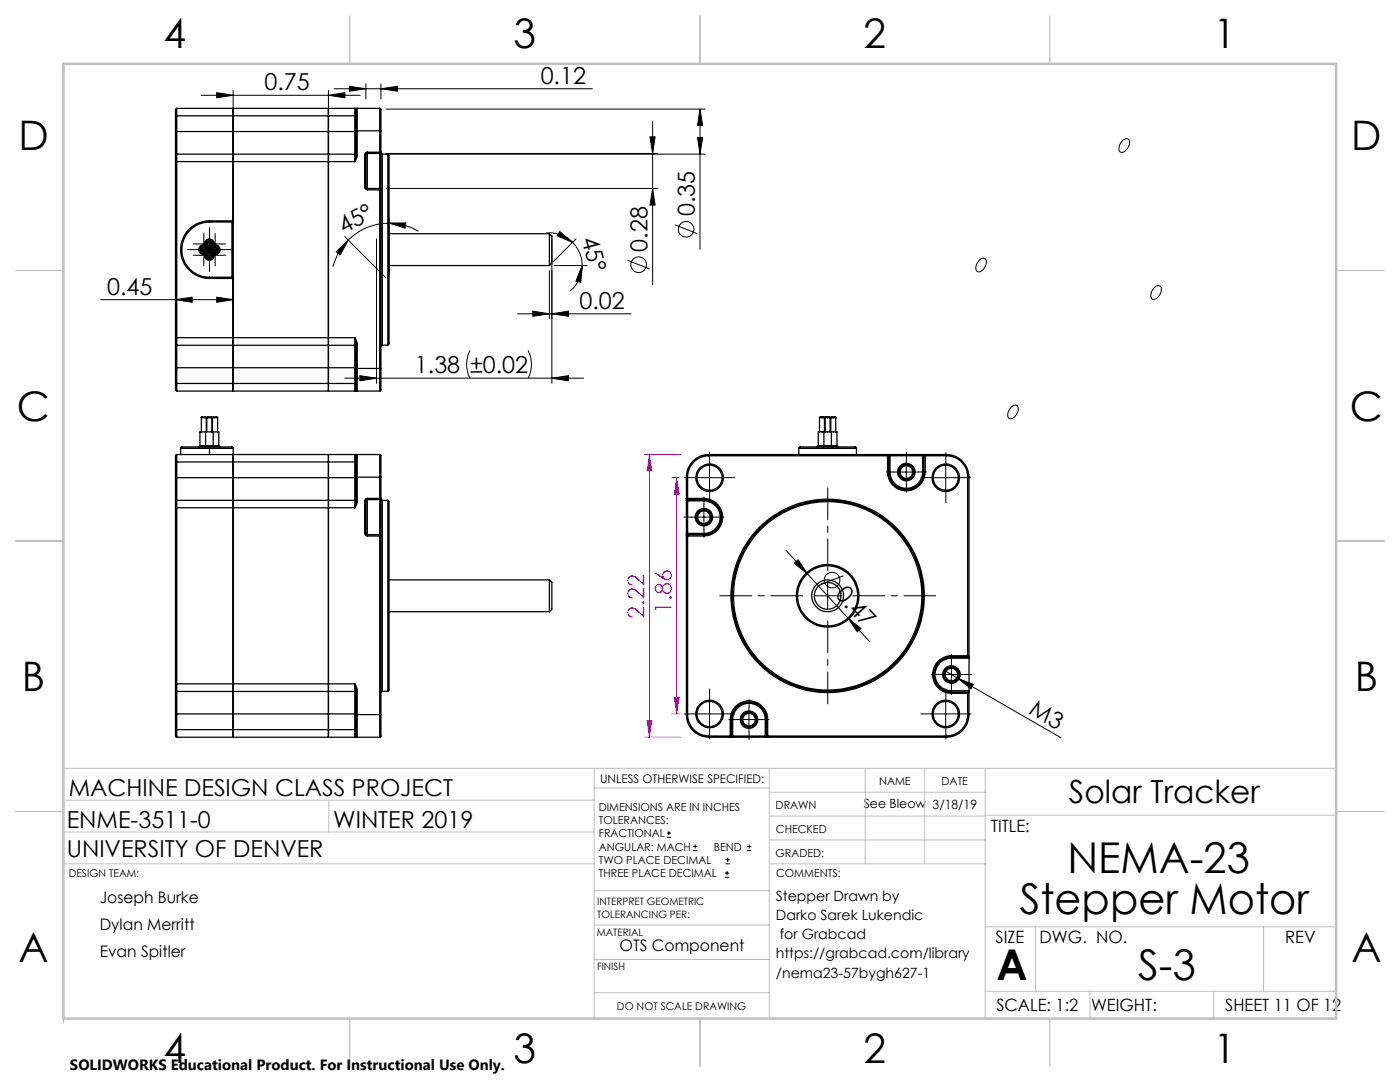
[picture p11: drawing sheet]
<svg xmlns="http://www.w3.org/2000/svg" width="279mm" height="216mm" viewBox="0 0 279 216" stroke-linecap="round" stroke-linejoin="round" font-family="sans-serif">
<g fill="none" stroke="#000" stroke-width=".2">
<path d="M40.2 19h31.7M43.3 18.5l3.2 .5-3.2 .5zM46.5 18v59M65.5 19l3.3-.5v1zM65.5 18v59M66.7 17.7h51.5M69.7 17.2l3.3 .5-3.3 .5zM73 16.7v3.1M76 17.7l3.3-.5v1zM76 16.7v3.1M77 37.6h54.2M77 30.6h54.2"/>
<path d="M77 30.8h63.7M77 21.8h63.7M129.7 27.3h1l-.5 3.3zM130.2 24.3v32.5M130.2 37.6l.5 3.3h-1zM139.2 27.4h1l-.5 3.4zM139.7 21.8v27.9M139.7 21.8l.5 3.2h-1zM223.9 28.2l.1-.1a.74 .74 0 0 1 .9-.4 .74 .74 0 0 1 .5 .8 1.95 1.95 0 0 1-1.7 1.9 1.43 1.43 0 0 1 .2-2.2zM20.1 59.8h26.4M35 59.8l3.3-.5v1zM38.2 49.8h7.2"/>
<path d="M39.3 48.7h5M39.3 50.9h5M40.7 47.3v5M41.8 46.2v7.2M42.9 47.3v5M43.3 59.3l3.2 .5-3.2 .5zM67.1 50.2l2.4-2.3-1.6 3zM68.8 47.2l8.1 8.2M69.5 47.9a11.5 11.5 0 0 0-3 5.3M75.1 47.7v28.8M77.6 44.5h3.4l-.1 1zM77.6 44.5a11.5 11.5 0 0 0-8.1 3.4"/>
<path d="M77.6 44.5a11.7 11.7 0 0 1 5.9 1.6M77.6 43.5v11.6M109 46.5a6.5 6.5 0 0 1 5.3 1.9M109.6 54v9.6M110.1 47.7v28.8M110.6 53h6.6M111.7 46.2l2.6 2.2-3.1-1.3zM114.3 48.4a6.5 6.5 0 0 1 1.9 4.6M115 47.7l-4.7 4.6M116.2 53l-.3 3.3-1-.2zM116.2 53a6.5 6.5 0 0 1-2.4 5.1M125.2 51.9l4.5 1.8"/>
<path d="M134.7 44.9l4.5 1.7M195.5 51.8a.75 .75 0 0 1 1.1-.2 .75 .75 0 0 1 .2 1 1.8 1.8 0 0 1-1.7 1.6 1.42 1.42 0 0 1 .2-2.1zM230.5 57.3l.1-.1a.73 .73 0 0 1 1 0 .73 .73 0 0 1 .1 .9 1.66 1.66 0 0 1-1.8 1.6 1.85 1.85 0 0 1 .6-2.4zM68.8 75.5h47.7M71.8 75l3.3 .5-3.3 .5zM93.8 69.9a6.1 6.1 0 0 0 0 5.6M103.3 62.6h22.6M105.4 69.9a6.4 6.4 0 0 1 0 5.6M106.3 62.1l3.3 .5-3.3 .5zM110.1 62.6l3.4-.5v1zM110.1 75.5l3.4-.5v1zM139.1 95.3h5"/>
<path d="M141.6 92.8v5M178.4 94.2h5M179.4 94.6a1.5 1.5 0 0 1 1.3-1.9 1.5 1.5 0 0 1 1.7 1.6 1.5 1.5 0 0 1-1.9 1.3M180.9 91.7v5M186.2 95.3h5M188.7 92.8v5M201.8 81.2l.1-.1a.78 .78 0 0 1 1.1-.1 .78 .78 0 0 1 .1 1.1 1.71 1.71 0 0 1-1.6 1.4 1.59 1.59 0 0 1 .3-2.3zM138 103.2h5M139 103.6a1.49 1.49 0 0 1 1.3-1.9 1.49 1.49 0 0 1 1.6 1.6 1.49 1.49 0 0 1-1.8 1.3M140.5 100.7v5M156.8 109.8l4.3 4.7M158.5 112.4l.8-.7 1.8 2.8z"/>
<path d="M161.1 114.5l8.1 8.8M162.7 118.9h5M165.2 116.4v5M168.3 114.9l-4.5 1.7M141.6 140v5M169.2 123.3l2.6 2.1-.7 .7zM169.2 123.3l4.3 4.7M187.4 134.6h5M188.4 135a1.5 1.5 0 0 1 1.3-1.9 1.5 1.5 0 0 1 1.7 1.6 1.5 1.5 0 0 1-1.9 1.3M188.6 133.8l2.6 1.6M188.7 140v5M189.9 132.1v5"/>
<path d="M191.2 135.4l3.1 1.2-.5 .8zM191.2 135.4l20.5 11.8M139.1 142.5h5M147 143.6h5M148 144a1.5 1.5 0 0 1 1.4-1.9 1.5 1.5 0 0 1 1.6 1.7 1.5 1.5 0 0 1-1.9 1.3M149.5 141.1v5M186.2 142.5h5M133.1 167.1h.8M133.1 166.2h.8M133.5 165.8v.9M138.3 169.7h.8M138.3 168.9h.8"/>
<path d="M138.7 168.5v.8M144.7 175h.8M144.7 174.2h.8M144.8 172.4h.9M144.8 171.6h.9M145.1 173.8v.8M145.2 171.1v.9M149.1 169.7h.8M149.1 168.9h.8M149.5 168.5v.8"/>
<circle cx="127.4" cy="52.8" r="1.55"/>
<circle cx="136.9" cy="45.8" r="1.55"/>
<circle cx="166.1" cy="115.8" r="1.55"/>
</g>
<path d="M128.6 90.7h7.4M129.6 90.7l.5 3.3h-1zM129.6 90.7v56.4M134.1 95.3h1.5M135 95.3l.6 3.3h-1.1zM135 95.3v47.2M134.5 139.2h1.1l-.6 3.3zM128.6 147.1h7.4M129.1 143.8h1l-.5 3.3zM134.1 142.5h1.5" fill="none" stroke="#f0f" stroke-width=".2"/>
<g fill="none" stroke="#000" stroke-width=".2" stroke-dasharray="15.2 1.3 1.3 1.3">
<path d="M38.2 49.8h-.8M39.3 48.7h-.7M39.3 50.9h-.7M40.4 49.8h-.7M40.7 47.3v-.7M40.7 52.3v.8M41.8 46.2v-.8M41.8 51.2v.7M41.8 48.4v-.7M41.8 53.4v.8M42.9 47.3v-.7M42.9 52.3v.8"/>
<path d="M43.2 49.8h.7M44.3 48.7h.8M44.3 50.9h.8M45.4 49.8h.8M139.1 95.3h-2.5M141.6 92.8v-2.5M141.6 97.8v2.5M144.1 95.3h2.5M178.4 94.2h-1.5M180.9 91.7v-1.5M180.9 96.7v1.5M183.4 94.2h1.5"/>
<path d="M186.3 95.3h-2.5M188.8 92.8v-2.5M188.8 97.8v2.5M191.3 95.3h2.5M138 103.2h-1.5M140.5 100.7v-1.5M140.5 105.7v1.5M143 103.2h1.5M141.6 139.9v-2.5M187.4 134.6h-1.5M188.8 139.9v-2.5M189.9 132.1v-1.5"/>
<path d="M189.9 137.1v1.5M192.4 134.6h1.5M139.1 142.4h-2.5M141.6 144.9v2.5M144.1 142.4h2.5M147 143.6h-1.5M149.5 141.1v-1.5M149.5 146.1v1.5M152 143.6h1.5M186.3 142.4h-2.5M188.8 144.9v2.5M191.3 142.4h2.5"/>
</g>
<g fill="none" stroke="#c0c0c0" stroke-width=".2">
<path d="M12.7 159.7h105.9M65.6 159.7v6.3M118.6 153.3v49.9M118.6 157.2h34.9M153.5 153.3v49.9M153.5 158.1h43.1M172.7 153.3v19.1M184.5 153.3v19.1M196.6 153.3v49.9M266.7 153.3h-254v50.8M12.7 172.4h105.9M12.7 166h105.9"/>
<path d="M118.6 177.7h35M153.5 167.6h43.1M153.5 162.8h43.1M153.5 172.4h43.1M196.6 162.7h70.1M118.6 198.1h34.9M118.6 191.5h34.9M118.6 184.6h35M196.6 197.8h70.1M196.6 184.9h70.1M206.7 184.9v12.9M217.5 197.8v5.4"/>
<path d="M242.2 197.8v5.4M252.2 184.9v12.9"/>
</g>
<path d="M69.8 3.2v9.5M139.7 3.2v9.5M209.5 3.2v9.5M3.1 54h9.6M266.7 54h9.5M3.1 107.9h9.6M266.7 107.9h9.5M3.1 161.9h9.6M266.7 161.9h9.5M69.8 203.2v9.6M139.7 203.2v9.6M209.5 203.2v9.6" fill="none" stroke="#c0c0c0" stroke-width=".25"/>
<path d="M12.7 12.7h254v190.5h-254z" fill="none" stroke="#c0c0c0" stroke-width=".5"/>
<path d="M160.2 118.9h-16.6M165.2 113.9v-16.6M170.2 118.9h16.5M165.2 123.9v16.5" fill="none" stroke="#000" stroke-width=".2" stroke-dasharray="15.2 1.3 1.3 1.3" stroke-dashoffset="8.9"/>
<g fill="#000">
<path d="M191.2 135.4l3.1 1.2-.5 .8z"/>
<path d="M76 17.7l3.3-.5v1zM69.7 17.2l3.3 .5-3.3 .5zM65.5 19l3.3-.5v1zM43.3 18.5l3.2 .5-3.2 .5zM43.3 59.3l3.2 .5-3.2 .5zM35 59.8l3.3-.5v1z"/>
<path d="M130.2 37.6l.5 3.3h-1zM129.7 27.3h1l-.5 3.3zM139.2 27.4h1l-.5 3.4zM139.7 21.8l.5 3.2h-1z"/>
<path d="M77.6 44.5h3.4l-.1 1zM67.1 50.2l2.4-2.3-1.6 3z"/>
<path d="M116.2 53l-.3 3.3-1-.2zM111.7 46.2l2.6 2.2-3.1-1.3z"/>
<path d="M71.8 75l3.3 .5-3.3 .5zM110.1 75.5l3.4-.5v1z"/>
<path d="M106.3 62.1l3.3 .5-3.3 .5zM110.1 62.6l3.4-.5v1z"/>
<path d="M158.5 112.4l2.6 2.1-1.8-2.8zM169.2 123.3l1.9 2.8 .7-.7z"/>
</g>
<path d="M129.6 90.7l.5 3.3h-1zM129.1 143.8h1l-.5 3.3zM135 95.3l.6 3.3h-1.1zM134.5 139.2h1.1l-.6 3.3z" fill="#f0f"/>
<g fill="none" stroke="#000" stroke-width=".25">
<path d="M35 32.2h.3M35 31v1.2M35 26.2h.3M35 26.2v4.8M35 23.1h.3M35 23.1v3.1M35 32.2v35.2M35.3 30.8l-.3 .2M35.3 30.8v1.4M35.3 26.2v4.6M35.3 21.6v1.5M35.3 21.6l-.3 .2v1.3"/>
<path d="M35.3 23.1v3.1M35.3 32.2v35.2M35.3 30.8h35.5M35.3 21.6h35.5M35.3 32.2h35.5M35.3 26.2h35.5M35.3 23.1h35.5M46.5 21.6v56.4M65.5 21.6v56.4M70.8 30.8v1.4M70.8 26.2v4.6M70.8 26.2h.2"/>
<path d="M70.8 21.6v1.5M70.8 21.6l.2 .3M70.8 23.1h.2M70.8 21.6h.5M70.8 23.1v3.1M71 31l-.2 1.2M71 30.5l-.2 .3M71 31h.3M71 21.9v4.2M71 26.1h.3M71 26.1v4.9M71.3 31l-.5 1.2"/>
<path d="M71.3 21.6l-.3 .3M71.3 21.6v4.5M71.3 26.1v4.9M71.3 21.6h4.5M71.3 26.1h4.5M72.8 30.9h.2M72.8 37.4h.2M72.8 37.4l.2 .3 .3 .2M72.8 30.9v6.5M73 37.4l.3 .2M73 30.9v6.5M73.3 30.4h-.3l-.2 .5"/>
<path d="M73.3 30.4v.2M73.3 30.6l-.3 .3M73.3 37.6v.3M73.3 30.6v7M73.3 37.9h2.5M73.3 30.4h2.5M73.3 37.6h2.5M73.3 30.6h2.5M75.8 21.6v4.5M75.8 21.6l.2 .2v4.3M75.8 26.1h.2M75.8 30.4h.2"/>
<path d="M75.8 37.9h.2M75.8 37.6l.2 .3M75.8 37.6v.3M75.8 30.4v.2M75.8 30.6v7M75.8 26.1v4.3M75.8 37.9v35.6M76 30.5l.3 .3M76 30.4l-.2 .2M76 30.4v7.5M76 26.1v4.3M76 37.9v35.6"/>
<path d="M76.3 30.8v38.1M76.3 30.8h1.1M77.4 30.8l.2 .2v37.6l-.2 .3M77.4 30.8v38.1M40.8 48.8a1 1 0 0 0-1.1 1 1 1 0 0 0 1.1 1M40.8 48.8l.9 .9M40.8 48.8a1 1 0 0 1 1-1.1 1 1 0 0 1 1 1.1M40.8 50.8a1 1 0 0 0 1 1.1 1 1 0 0 0 1-1.1M41.7 49.7v.3M41.7 50l-.9 .8M41.7 49.7h.2M41.7 50h.2"/>
<path d="M41.8 44.1a5.8 5.8 0 0 0-5.8 5.7 5.8 5.8 0 0 0 5.8 5.8M41.8 44.1v.2M41.8 44.3a5.5 5.5 0 0 0-5.5 5.5 5.5 5.5 0 0 0 5.5 5.5M41.8 55.3v.3M41.8 44.1h4.7l-.2 .2M41.8 44.3h4.5M41.8 55.3h4.5M41.9 49.7v.3M41.9 50l.9 .8M42.8 48.8l-.9 .9M42.8 48.8a1 1 0 0 1 1.1 1 1 1 0 0 1-1.1 1M46.3 55.3l.2 .3h-4.7"/>
<path d="M46.3 44.3v11M77.6 53h32M77.6 46.6h32M109.6 46.6l.5 .5v5.4l-.5 .5M109.6 46.6v6.4M35 67.4h.3M35 67.4v1.3M35 68.7l.3 .2M35 73.4h.3M35 68.7v4.7M35 76.5h.3M35 76.5v1.3l.3 .2"/>
<path d="M35 73.4v3.1M35.3 67.4v1.5M35.3 68.9v4.5M35.3 76.5v1.5M35.3 73.4v3.1M35.3 67.4h35.5M35.3 78h35.5M35.3 68.9h35.5M35.3 73.4h35.5M35.3 76.5h35.5M70.8 67.4l.2 1.2M70.8 67.4l.5 1.2"/>
<path d="M70.8 68.9l.2 .2M70.8 67.4v1.5M70.8 68.9v4.5M70.8 73.4h.2M70.8 76.5v1.5M70.8 76.5h.2M70.8 78h.5M70.8 73.4v3.1M71 68.6h.3M71 77.8l.3 .2M71 73.5v4.3M71 73.5h.3"/>
<path d="M71 77.8l-.2 .2M71 68.6v4.9M71.3 73.5v4.5M71.3 68.6v4.9M71.3 73.5h4.5M71.3 78h4.5M75.8 73.5h.2M75.8 73.5v4.5M76 73.5v4.4l-.2 .1M76.3 68.9l-.3 .2M76.3 68.9h1.1M35 95.3h.3"/>
<path d="M35 95.3v4.8M35 92.2h.3M35 92.2v3.1M35.3 99.8l-.3 .3M35.3 99.8v1.5M35.3 95.3v4.5M35.3 90.7l-.3 .2v1.3M35.3 90.7v1.5M35.3 99.8h35.5M35.3 90.7h35.5M35.3 95.3h35.5M35.3 92.2h35.5"/>
<path d="M35.3 92.2v3.1M36.1 89.5h5.7M36.1 89.5v1.2M39.9 88.9l-.2 .3M39.9 88.9h1.1M40.2 83.4l.1-.2a.74 .74 0 0 1 .9 .2M40.2 83.4h1M40.2 83.4v2.8M41 88.9l-.2 .3M41 86.2h1.5M41 86.2h-1.1v2.7M41 88.9h1.5"/>
<path d="M41 86.2v2.7M41.2 83.4v2.8M41.3 83.4v-.2a.78 .78 0 0 1 1 .2M41.3 83.4h1M41.3 83.4v2.8M41.8 89.2h-5.5l-.2 .3M41.8 89.2v.3M41.8 89.2h4.5l.2 .3M41.8 89.5v1.2M41.8 89.5h4.7M42.3 83.4v2.8M42.4 83.4l.1-.2h.8l.1 .2"/>
<path d="M42.4 83.4h1M42.4 83.4v2.8M42.5 88.9l.3 .3M42.5 86.2h1.2v2.7M42.5 88.9h1.2M42.5 86.2v2.7M43.4 83.4v2.8M43.7 88.9l.2 .3M46.5 89.5v57.6M65.5 90.7v56.4M70.8 99.8v1.5M70.8 95.3v4.5"/>
<path d="M70.8 95.3h.2M70.8 92.2h.2M70.8 90.7v1.5M70.8 90.7l.2 .2M70.8 90.7h.5M70.8 92.2v3.1M71 99.6l-.2 .2M71 95.2h.3M71 90.9v4.3M71 95.2v4.9M71.3 90.7v4.5M71.3 90.7l-.3 .2"/>
<path d="M71.3 90.7h4.5M71.3 95.2h4.5M71.3 95.2v4.9M72.8 99.9h.2M72.8 99.9v6.5M73 99.9v6.5M73.3 99.4l-.3 .1-.2 .4M73.3 99.4v.3M73.3 99.7l-.3 .2M73.3 99.7v7M73.3 99.4h2.5M73.3 99.7h2.5"/>
<path d="M75.8 90.7l.2 .1v4.4M75.8 95.2h.2M75.8 90.7v4.5M75.8 99.4v.3M75.8 99.4h.2M75.8 99.7v7M75.8 95.2v4.2M76 99.6l.3 .2M76 99.4l-.2 .3M76 99.4v7.6M76 95.2v4.2M76.3 99.8v38.1"/>
<path d="M76.3 99.8h1.1M77.4 99.8v38.1M77.4 99.8l.2 .3v37.6l-.2 .2M137 99.4h.2M137 95.2h.2M137 99.4l.2 .3M137 99.9h.2M137 99.4v.5M137 95.2v4.2M137 99.9v6.5M137.2 99.4v.3M137.2 99.7v.2"/>
<path d="M137.2 99.4h3.3M137.2 99.7h3.3M137.2 95.2v4.2M137.2 99.9v6.5M137.2 99.9h3.3M140.5 99.4a3.8 3.8 0 0 1 3.7 3.8 3.8 3.8 0 0 1-3.7 3.8M140.5 99.4v.3M140.5 99.7a3.5 3.5 0 0 1 3.5 3.5 3.5 3.5 0 0 1-3.5 3.5M140.5 99.9a3.2 3.2 0 0 1 3.2 3.3 3.2 3.2 0 0 1-3.2 3.2M140.5 99.7v.2M141.5 90.9a4.2 4.2 0 0 0-4.3 4.3M141.5 90.7a4.5 4.5 0 0 0-4.5 4.5"/>
<path d="M141.5 90.7v.2M141.5 90.7h35.6M141.5 90.9h35.6M159.4 89.5l.3-.3h11l.2 .3M159.4 89.5h11.5M159.4 89.5v1.2M163.3 88.9l-.2 .3M163.3 88.9h1.1M163.5 83.4a.74 .74 0 0 1 1-.2v.2M163.5 83.4h1M163.5 83.4v2.8M164.4 88.9l-.2 .3"/>
<path d="M164.4 86.2h1.5M164.4 86.2h-1.1v2.7M164.4 88.9h1.5M164.4 86.2v2.7M164.5 83.4v2.8M164.7 83.4l.1-.2h.8l.1 .2M164.7 83.4h1M164.7 83.4v2.8M165.7 83.4v2.8M165.8 83.4l.1-.2h.8l.1 .2M165.8 83.4h1M165.8 83.4v2.8"/>
<path d="M165.9 88.9l.3 .3M165.9 86.2h1.1v2.7M165.9 88.9h1.1M165.9 86.2v2.7M166.8 83.4v2.8M167 88.9l.3 .3M170.9 89.5v1.2M177.1 94.2a3.8 3.8 0 0 0 3.8 3.7 3.8 3.8 0 0 0 3.7-3.7M177.1 94.2h.3M177.1 90.9h.3M177.1 90.7v.2M177.1 90.7l.3 .2"/>
<path d="M177.1 90.7h.5M177.1 90.9v3.3M177.4 94.2a3.5 3.5 0 0 0 3.5 3.5 3.5 3.5 0 0 0 3.5-3.5M177.4 94.2h.2M177.4 90.9h.2M177.4 90.9v3.3M177.6 90.7v.2M177.6 94.2a3.2 3.2 0 0 0 3.3 3.2 3.2 3.2 0 0 0 3.2-3.2M177.6 90.7h6.5M177.6 90.9h6.5M177.6 90.9v3.3M184.1 90.9h.3"/>
<path d="M184.1 94.2h.3M184.1 90.7v.2M184.1 90.7h.5M184.1 90.9v3.3M184.4 90.9h.2M184.4 94.2h.2M184.4 90.9v3.3M184.6 90.7v.2M184.6 90.7l-.2 .2M184.6 90.7h4.3M184.6 90.9h4.3M184.6 90.9v3.3"/>
<path d="M188.9 90.9a4.2 4.2 0 0 1 4.2 4.3M188.9 90.7v.2M188.9 90.7a4.5 4.5 0 0 1 4.5 4.5M193.1 95.2h.3M193.1 95.2v35.6M193.4 95.2v35.9M35 101.3h.3M35 100.1v1.2M35 101.3v35.2M35.3 101.3h35.5M35.3 101.3v35.2M71 100.1l-.2 1.2"/>
<path d="M71 100.1h.3M71.3 100.1l-.5 1.2M72.8 106.4h.2M72.8 106.4l.2 .4 .3 .2M73 106.4l.3 .3M73.3 106.7v.3M73.3 107h2.5M73.3 106.7h2.5M75.8 106.7v.3M75.8 107h.2M75.8 106.7l.2 .3M75.8 107v35.6"/>
<path d="M76 107v35.6M77.6 115.7h32M109.6 115.7l.5 .5v5.4l-.5 .5M109.6 115.7v6.4M137 107h.2M137 106.4h.2M137 106.4v.6M137 107v35.6M137.2 106.7l-.2 .3M137.2 106.7v.3M137.2 106.4v.3M137.2 107h3.3"/>
<path d="M137.2 106.7h3.3M137.2 107v35.6M137.2 106.4h3.3M140.5 106.7v.3M140.5 106.4v.3M35 136.5v1.2M35 136.5h.3M35 137.7l.3 .3M35 137.7v4.8M35.3 136.5v1.5M35.3 138v4.5M35.3 138h35.5"/>
<path d="M35.3 136.5h35.5M70.8 138l.2 .2M70.8 136.5v1.5M70.8 136.5l.2 1.2M70.8 136.5l.5 1.2M70.8 138v4.5M71 137.7h.3M71 137.7v4.9M71.3 137.7v4.9M76.3 137.9l-.3 .3M76.3 137.9h1.1M77.6 122.1h32"/>
<path d="M189.9 130.8a3.8 3.8 0 0 0-3.8 3.8 3.8 3.8 0 0 0 3.8 3.8M189.9 131.1a3.5 3.5 0 0 0-3.5 3.5 3.5 3.5 0 0 0 3.5 3.5M189.9 138.1v.3M189.9 130.8v.3M189.9 131.1v.2M189.9 131.3a3.2 3.2 0 0 0-3.3 3.3 3.2 3.2 0 0 0 3.3 3.2M189.9 137.8v.3M189.9 130.8h3.2M189.9 138.4h3.2M189.9 138.1h3.5M189.9 131.1h3.5M189.9 137.8h3.5"/>
<path d="M189.9 131.3h3.5M193.1 130.8l.3 .3M193.1 138.4v4.2M193.4 138.1l-.3 .3M193.4 137.8v.3M193.4 131.1v.2M193.4 131.3v6.5M193.4 138.1v4.5M35 142.5h.3M35 145.6v1.3l.3 .2M35 145.6h.3M35 142.5v3.1"/>
<path d="M35.3 145.6v1.5M35.3 147.1h35.5M35.3 142.5h35.5M35.3 145.6h35.5M35.3 142.5v3.1M70.8 142.5h.2M70.8 145.6v1.5M70.8 145.6h.2M70.8 147.1h.5M70.8 142.5v3.1M71 142.6h.3M71 146.9l.3 .2"/>
<path d="M71 142.6v4.3M71 146.9l-.2 .2M71.3 142.6v4.5M71.3 142.6h4.5M71.3 147.1h4.5M75.8 142.6h.2M75.8 142.6v4.5M76 142.6v4.3l-.2 .2M137 142.6h.2M137 142.6a4.5 4.5 0 0 0 4.5 4.5M137.2 142.6a4.2 4.2 0 0 0 4.3 4.3M141.5 146.9v.2"/>
<path d="M141.5 147.1h4.2M141.5 146.9h4.2M145.7 143.6a3.7 3.7 0 0 1 3.8-3.8 3.7 3.7 0 0 1 3.7 3.8M145.7 143.6h.3M145.7 146.9h.3M145.7 146.9v.2M145.7 147.1h.5M145.7 143.6v3.3M146 143.6a3.5 3.5 0 0 1 3.5-3.5 3.5 3.5 0 0 1 3.5 3.5M146 146.9l-.3 .2M146 146.9h.2M146 143.6h.2"/>
<path d="M146 143.6v3.3M146.2 143.6a3.2 3.2 0 0 1 3.3-3.3 3.2 3.2 0 0 1 3.2 3.3M146.2 146.9v.2M146.2 147.1h6.5M146.2 146.9h6.5M146.2 143.6v3.3M152.7 146.9h.3M152.7 143.6h.3M152.7 146.9v.2M152.7 147.1h.5M152.7 143.6v3.3M153 143.6h.2"/>
<path d="M153 146.9h.2M153 146.9l.2 .2M153 143.6v3.3M153.2 146.9v.2M153.2 147.1h35.7M153.2 146.9h35.7M153.2 143.6v3.3M188.9 146.9v.2M193.1 142.6a4.2 4.2 0 0 1-4.2 4.3M193.1 142.6h.3M193.4 142.6a4.6 4.6 0 0 1-4.5 4.5"/>
<circle cx="40.7" cy="49.8" r=".75"/>
<circle cx="40.7" cy="49.8" r=".5"/>
<circle cx="40.7" cy="49.8" r=".35"/>
<circle cx="41.8" cy="51" r=".75"/>
<circle cx="41.8" cy="48.7" r=".75"/>
<circle cx="41.8" cy="48.7" r=".5"/>
<circle cx="41.8" cy="50.9" r=".5"/>
<circle cx="41.8" cy="50.9" r=".35"/>
<circle cx="41.8" cy="48.7" r=".35"/>
<circle cx="42.9" cy="49.8" r=".35"/>
<circle cx="42.9" cy="49.8" r=".51"/>
<circle cx="42.9" cy="49.8" r=".75"/>
<circle cx="141.6" cy="95.3" r="2.5"/>
<circle cx="141.6" cy="95.3" r="2.74"/>
<circle cx="180.9" cy="94.2" r="1.24"/>
<circle cx="180.9" cy="94.2" r="1.51"/>
<circle cx="180.9" cy="94.2" r="1.75"/>
<circle cx="188.7" cy="95.3" r="2.5"/>
<circle cx="188.7" cy="95.3" r="2.74"/>
<circle cx="140.5" cy="103.2" r="1.51"/>
<circle cx="140.5" cy="103.2" r="1.75"/>
<circle cx="140.5" cy="103.2" r="1.25"/>
<circle cx="165.2" cy="118.9" r="6.3"/>
<circle cx="165.2" cy="118.9" r="6"/>
<circle cx="165.2" cy="118.9" r="3.2"/>
<circle cx="165.2" cy="118.9" r="18.8"/>
<circle cx="165.2" cy="118.9" r="19"/>
<circle cx="165.2" cy="118.9" r="2.67"/>
<circle cx="165.2" cy="118.9" r="19.3"/>
<circle cx="189.9" cy="134.6" r="1.75"/>
<circle cx="189.9" cy="134.6" r="1.25"/>
<circle cx="189.9" cy="134.6" r="1.5"/>
<circle cx="141.6" cy="142.5" r="2.51"/>
<circle cx="141.6" cy="142.5" r="2.74"/>
<circle cx="149.5" cy="143.6" r="1.76"/>
<circle cx="149.5" cy="143.6" r="1.25"/>
<circle cx="149.5" cy="143.6" r="1.5"/>
<circle cx="188.7" cy="142.5" r="2.51"/>
<circle cx="188.7" cy="142.5" r="2.74"/>
</g>
<g font-size="8.5">
<text x="213" y="174.2">NEMA-23</text>
<text x="203.5" y="182.3">Stepper Motor</text>
<text x="198.9" y="195.5">A</text>
<text x="227.1" y="195.5">S-3</text>
</g>
<g font-size="8.1">
<text x="32.7" y="9.7">4</text>
<text x="102.5" y="9.7">3</text>
<text x="172.4" y="9.7">2</text>
<text x="242.2" y="9.7">1</text>
<text x="3.7" y="30">D</text>
<text x="269.7" y="30">D</text>
<text x="3.4" y="83.9">C</text>
<text x="269.4" y="83.9">C</text>
<text x="4.4" y="137.9">B</text>
<text x="270.4" y="137.9">B</text>
<text x="3.7" y="191.9">A</text>
<text x="269.7" y="191.9">A</text>
<text x="32.7" y="212.2">4</text>
<text x="102.5" y="212.2">3</text>
<text x="172.4" y="212.2">2</text>
<text x="242.2" y="212.2">1</text>
</g>
<text font-size="6.3" x="213.3" y="160.2">Solar Tracker</text>
<g font-size="4.7">
<text x="52.8" y="18">0.75</text>
<text x="107.9" y="16.7">0.12</text>
<text x="68.6" y="46.7" transform="rotate(-28 68.6 46.7)">45°</text>
<text x="116" y="47.6" transform="rotate(75 116 47.6)">45°</text>
<text x="138.7" y="43.2" transform="rotate(-90 138.7 43.2)">0.35</text>
<text x="129.2" y="50.2" transform="rotate(-90 129.2 50.2)">0.28</text>
<text x="21.4" y="58.8">0.45</text>
<text x="115.6" y="61.6">0.02</text>
<text x="82.8" y="74.4">1.38 ±0.02</text>
<text x="166.6" y="118.8" transform="rotate(47 166.6 118.8)">0.47</text>
<text x="205.2" y="142.3" transform="rotate(30 205.2 142.3)">M3</text>
<text x="13.7" y="158.8">MACHINE DESIGN CLASS PROJECT</text>
<text x="13.3" y="165.2">ENME-3511-0</text>
<text x="66.5" y="165.2">WINTER 2019</text>
<text x="13.3" y="171">UNIVERSITY OF DENVER</text>
</g>
<g font-size="4.7" fill="#f0f">
<text x="128.6" y="123.6" transform="rotate(-90 128.6 123.6)">2.22</text>
<text x="134.1" y="122.5" transform="rotate(-90 134.1 122.5)">1.86</text>
</g>
<g font-size="3.4">
<text x="197.8" y="166">TITLE:</text>
<text x="198.7" y="188.1">SIZE</text>
<text x="207.5" y="188.1">DWG. NO.</text>
<text x="256.5" y="188.2">REV</text>
<text x="198.8" y="201.7">SCALE: 1:2</text>
<text x="217.7" y="201.8">WEIGHT:</text>
<text x="244.5" y="201.7">SHEET 11 OF 12</text>
</g>
<g font-size="3.2">
<text x="19.9" y="180.3">Joseph Burke</text>
<text x="19.9" y="185.6">Dylan Merritt</text>
<text x="19.9" y="190.9">Evan Spitler</text>
<text x="123.6" y="189.8">OTS Component</text>
</g>
<text font-size="3" x="14" y="213.5">SOLIDWORKS Educational Product. For Instructional Use Only.</text>
<g font-size="2.8">
<text x="154.8" y="179.8">Stepper Drawn by</text>
<text x="154.8" y="183.6">Darko Sarek Lukendic</text>
<text x="154.8" y="191.3">https://grabcad.com/library</text>
<text x="155.6" y="187.4">for Grabcad</text>
<text x="154.8" y="195.1">/nema23-57bygh627-1</text>
</g>
<g font-size="2.5">
<text x="172.4" y="161.3">See Bleow</text>
<text x="186.1" y="161.4">3/18/19</text>
</g>
<text font-size="2.4" x="119.8" y="156.2">UNLESS OTHERWISE SPECIFIED:</text>
<g font-size="2.2">
<text x="119.5" y="161.8">DIMENSIONS ARE IN INCHES</text>
<text x="154.8" y="161.4">DRAWN</text>
<text x="175.4" y="156.6">NAME</text>
<text x="187.9" y="156.7">DATE</text>
<text x="119.5" y="164.4">TOLERANCES:</text>
<text x="119.5" y="167.1">FRACTIONAL</text>
<text x="154.9" y="166.3">CHECKED</text>
<text x="119.5" y="169.7">ANGULAR: MACH</text>
<text x="119.5" y="172.4">TWO PLACE DECIMAL</text>
<text x="142.5" y="169.7">BEND</text>
<text x="154.8" y="170.9">GRADED:</text>
<text x="119.5" y="175">THREE PLACE DECIMAL</text>
<text x="154.9" y="175">COMMENTS:</text>
</g>
<g font-size="2.1">
<text x="13.7" y="175">DESIGN TEAM:</text>
<text x="123.1" y="201.6">DO NOT SCALE DRAWING</text>
</g>
<g font-size="2">
<text x="119.2" y="180.6">INTERPRET GEOMETRIC</text>
<text x="119.2" y="183.1">TOLERANCING PER:</text>
<text x="119.1" y="186.7">MATERIAL</text>
<text x="119.1" y="193.5">FINISH</text>
</g>
</svg>
